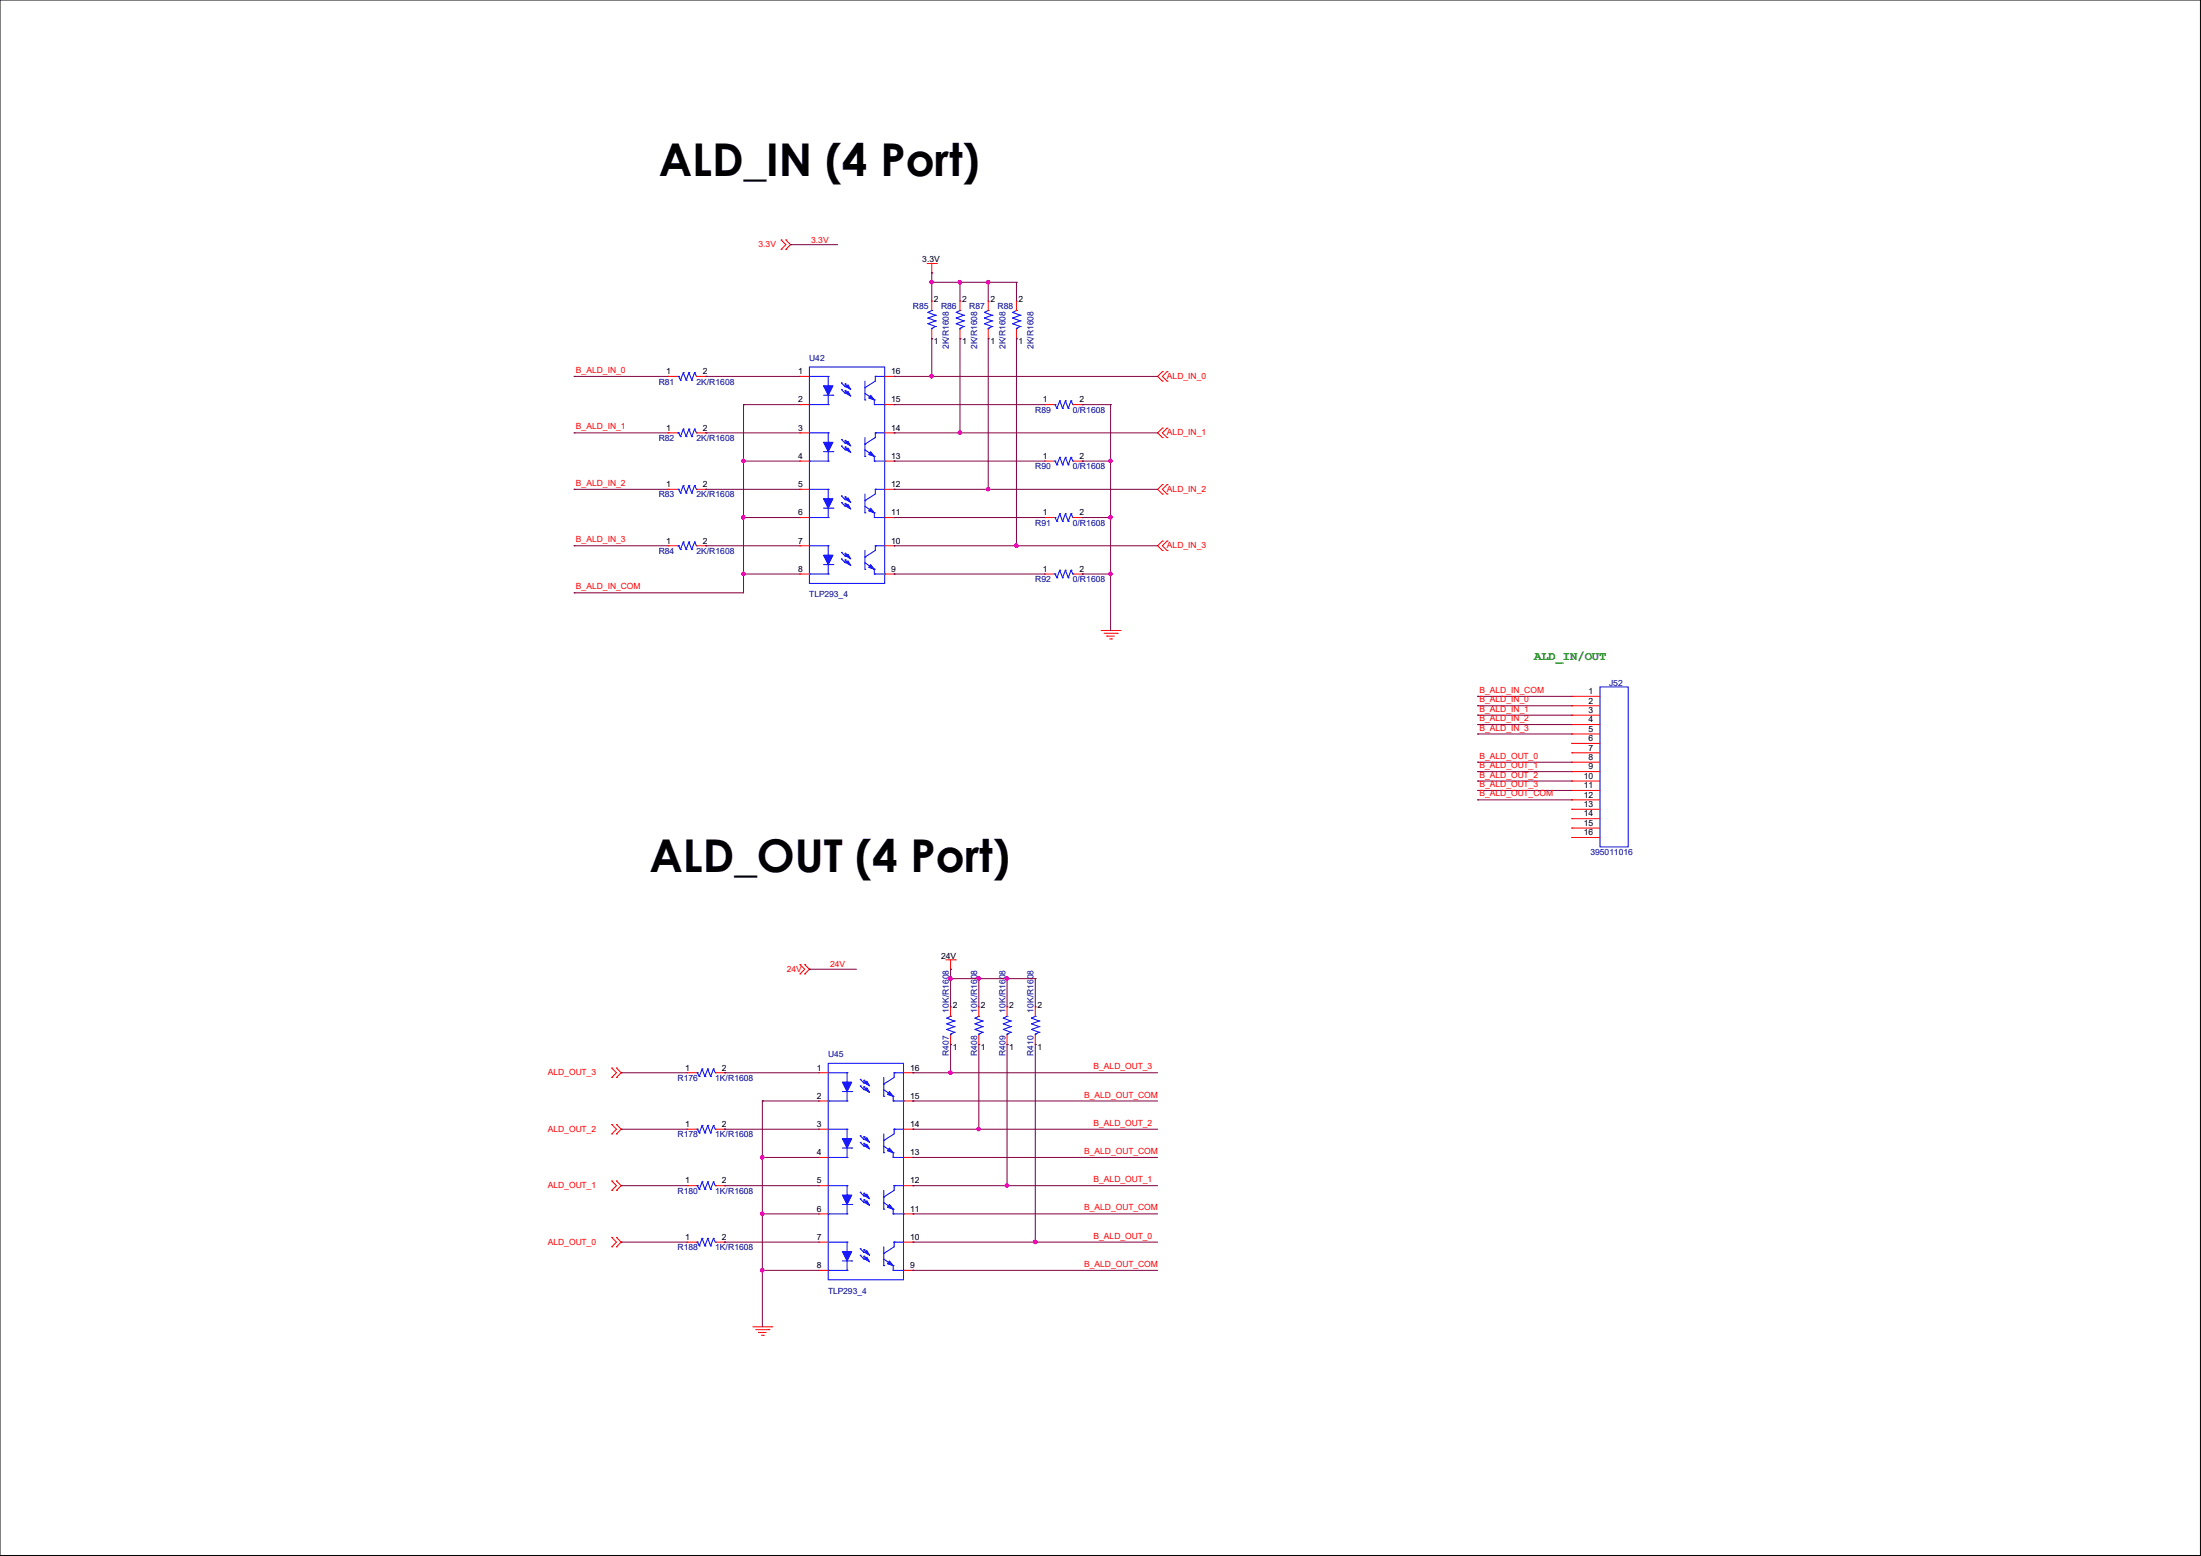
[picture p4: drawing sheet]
<svg xmlns="http://www.w3.org/2000/svg" width="297mm" height="210mm" viewBox="0 0 297 210" stroke-linecap="round" stroke-linejoin="round" font-family="sans-serif">
<path d="M0 0h296.9v209.9h-296.9z" fill="none" stroke="#000" stroke-width=".13"/>
<g fill="none" stroke="#f00" stroke-width=".13">
<path d="M105.4 32.4h.1M105.4 33.7h.1M105.4 32.4l.6 .6-.6 .7M106 33.7h.1M106 32.4h.1M106 32.4l.7 .6-.7 .7M125.1 35.6h1.3M125.7 36.8h.1M125.7 35.6v1.2M126.4 35.6h.1M90.2 50.8h.1M90.2 58.4h.1"/>
<path d="M90.2 50.8h1.2M90.2 58.4h1.2M94 50.8h1.2M94 58.4h1.2M95.2 50.8h.1M95.2 58.4h.1M107.9 54.6h.1M107.9 58.4h.1M107.9 50.8h.1M107.9 50.8h1.3M107.9 54.6h1.3M107.9 58.4h1.3"/>
<path d="M119.4 50.8h1.2M119.4 54.6h1.2M119.4 58.4h1.2M120.6 58.4h.1M120.6 54.6h.1M120.6 50.8h.1M125.7 40.6h.1M125.7 45.7h.1M125.7 40.6v1.3M125.7 44.4v1.3M129.5 40.6h.1M129.5 45.7h.1"/>
<path d="M129.5 40.6v1.3M129.5 44.4v1.3M133.3 40.6h.1M133.3 45.7h.1M133.3 40.6v1.3M133.3 44.4v1.3M137.2 40.6h.1M137.2 45.7h.1M137.2 40.6v1.3M137.2 44.4v1.3M141 54.6h.1M141 54.6h1.2"/>
<path d="M144.8 54.6h1.2M146 54.6h.1M156.8 51.4h.1M156.8 50.2h.1M156.8 59.1h.1M156.8 57.8h.1M156.8 50.2l-.6 .6 .6 .6M156.8 57.8l-.6 .6 .6 .7M157.5 50.2h.1M157.5 51.4h.1M157.5 57.8h.1M157.5 59.1h.1"/>
<path d="M157.5 50.2l-.7 .6 .7 .6M157.5 57.8l-.7 .6 .7 .7M90.2 73.7h.1M90.2 66h.1M90.2 73.7h1.2M90.2 66h1.2M94 73.7h1.2M94 66h1.2M95.2 73.7h.1M95.2 66h.1M107.9 62.2h.1M107.9 66h.1"/>
<path d="M107.9 69.8h.1M107.9 73.7h.1M107.9 77.5h.1M107.9 73.7h1.3M107.9 66h1.3M107.9 69.8h1.3M107.9 62.2h1.3M107.9 77.5h1.3M119.4 73.7h1.2M119.4 66h1.2M119.4 69.8h1.2M119.4 62.2h1.2"/>
<path d="M119.4 77.5h1.2M120.6 77.5h.1M120.6 73.7h.1M120.6 69.8h.1M120.6 66h.1M120.6 62.2h.1M141 69.8h.1M141 62.2h.1M141 77.5h.1M141 69.8h1.2M141 62.2h1.2M141 77.5h1.2"/>
<path d="M144.8 69.8h1.2M144.8 62.2h1.2M144.8 77.5h1.2M146 69.8h.1M146 62.2h.1M146 77.5h.1M156.8 66.7h.1M156.8 65.4h.1M156.8 74.3h.1M156.8 73h.1M156.8 65.4l-.6 .6 .6 .7M156.8 73l-.6 .7 .6 .6"/>
<path d="M157.5 65.4h.1M157.5 66.7h.1M157.5 73h.1M157.5 74.3h.1M157.5 65.4l-.7 .6 .7 .7M157.5 73l-.7 .7 .7 .6M148.6 85.1h2.5M149 85.5h1.7M149.4 85.9h.1M149.4 85.9h1M149.7 86.2h.3M150 86.2h.1"/>
<path d="M150.7 85.5h.1M151.1 85.1h.1M212.1 94h.1M212.1 95.2h.1M212.1 96.5h.1M212.1 97.8h.1M212.1 99.1h.1M212.1 94h3.8M212.1 95.2h3.8M212.1 96.5h3.8M212.1 97.8h3.8M212.1 99.1h3.8"/>
<path d="M212.1 100.3h.1M212.1 101.6h.1M212.1 102.9h.1M212.1 104.1h.1M212.1 105.4h.1M212.1 106.7h.1M212.1 107.9h.1M212.1 109.2h.1M212.1 110.5h.1M212.1 111.8h.1M212.1 113h.1M212.1 100.3h3.8"/>
<path d="M212.1 101.6h3.8M212.1 102.9h3.8M212.1 104.1h3.8M212.1 105.4h3.8M212.1 106.7h3.8M212.1 107.9h3.8M212.1 109.2h3.8M212.1 110.5h3.8M212.1 111.8h3.8M212.1 113h3.8M107.9 130.2h.1M107.9 131.4h.1"/>
<path d="M107.9 130.2l.7 .6-.7 .6M108.6 131.4h.1M108.6 130.2h.1M108.6 130.2l.6 .6-.6 .6M127.6 129.5h1.3M128.3 130.8h.1M128.3 135.9h.1M128.3 129.5v1.3M128.3 135.9v1.3M128.3 139.7v1.3M128.9 129.5h.1M132.1 135.9h.1"/>
<path d="M132.1 135.9v1.3M132.1 139.7v1.3M135.9 135.9h.1M135.9 135.9v1.3M135.9 139.7v1.3M139.7 135.9h.1M139.7 135.9v1.3M139.7 139.7v1.3M82.5 144.1h.1M82.5 145.4h.1M82.5 151.8h.1M82.5 153h.1"/>
<path d="M82.5 159.4h.1M82.5 144.1l.7 .7-.7 .6M82.5 151.8l.7 .6-.7 .6M82.5 159.4l.7 .6-.7 .7M83.2 145.4h.1M83.2 144.1h.1M83.2 153h.1M83.2 151.8h.1M83.2 159.4h.1M83.2 144.1l.6 .7-.6 .6M83.2 151.8l.6 .6-.6 .6M83.2 159.4l.6 .6-.6 .7"/>
<path d="M92.7 152.4h.1M92.7 144.8h.1M92.7 152.4h1.3M92.7 144.8h1.3M96.5 152.4h1.3M96.5 144.8h1.3M97.8 152.4h.1M97.8 144.8h.1M110.5 148.6h.1M110.5 152.4h.1M110.5 156.2h.1M110.5 144.8h.1"/>
<path d="M110.5 152.4h1.3M110.5 148.6h1.3M110.5 156.2h1.3M110.5 144.8h1.3M121.9 152.4h1.3M121.9 148.6h1.3M121.9 156.2h1.3M121.9 144.8h1.3M123.2 156.2h.1M123.2 152.4h.1M123.2 148.6h.1M123.2 144.8h.1"/>
<path d="M128.3 141h.1M132.1 141h.1M135.9 141h.1M139.7 141h.1M82.5 160.7h.1M82.5 167h.1M82.5 168.3h.1M82.5 167l.7 .6-.7 .7M83.2 160.7h.1M83.2 168.3h.1M83.2 167h.1M83.2 167l.6 .6-.6 .7"/>
<path d="M92.7 167.6h.1M92.7 160h.1M92.7 167.6h1.3M92.7 160h1.3M96.5 167.6h1.3M96.5 160h1.3M97.8 167.6h.1M97.8 160h.1M101.6 179.1h2.5M102 179.5h1.8M102.4 179.8h.1M102.4 179.8h1"/>
<path d="M103.8 179.5h.1M104.1 179.1h.1M110.5 160h.1M110.5 163.8h.1M110.5 167.6h.1M110.5 171.4h.1M110.5 167.6h1.3M110.5 160h1.3M110.5 163.8h1.3M110.5 171.4h1.3M121.9 167.6h1.3M121.9 160h1.3"/>
<path d="M121.9 163.8h1.3M121.9 171.4h1.3M123.2 171.4h.1M123.2 167.6h.1M123.2 163.8h.1M123.2 160h.1M102.7 180.2h.3M103 180.2h.1"/>
</g>
<g fill="none" stroke="#00f" stroke-width=".13">
<path d="M91.4 50.8h.2M91.4 58.4h.2M91.6 50.8h.1M91.6 58.4h.1M91.6 50.8l.2 .5M91.6 58.4l.2 .5M91.8 51.3h.1M91.8 58.9h.1M92.2 50.3h.1M92.2 57.9h.1M92.2 50.3l-.4 1M92.2 50.3l.4 1"/>
<path d="M92.2 57.9l-.4 1M92.2 57.9l.4 1M92.6 51.3h.1M92.6 58.9h.1M93 50.3h.1M93 57.9h.1M93 50.3l-.4 1M93 50.3l.3 1M93 57.9l-.4 1M93 57.9l.3 1M93.3 51.3h.1M93.3 58.9h.1"/>
<path d="M93.7 50.3h.1M93.7 57.9h.1M93.7 50.3l-.4 1M93.7 50.3l.3 .5M93.7 57.9l-.4 1M93.7 57.9l.3 .5M94 50.8h.1M94 58.4h.1M109.2 49.5h10.2v29.2h-10.2zM109.2 54.6h.1M109.2 50.8h2.6M109.2 54.6h2.6"/>
<path d="M109.2 58.4h2.6M111.1 53.3h1.3M111.8 58.4h.1M111.8 59.7h.1M111.8 50.8h.1M111.8 52.1h.1M111.8 54.6h.1M111.8 50.8v1.3M111.8 53.3v1.3M111.8 58.4v1.3M112.4 53.3h.1M113.5 59.3h.1"/>
<path d="M113.5 51.7h.1M113.5 52.6h.1M113.5 59.3l.5 .5M113.5 51.7l.5 .5M113.5 52.6l.5 .5M114 59.8h.1M114 59.4h.1M114 52.2h.1M114 52.7h.1M114 53.1h.1M114 51.8h.1M114 51.8v.4"/>
<path d="M114 52.7v.4M114 59.4v.4M114 59.4l.6 .5M114 52.7l.6 .5M114 51.8l.6 .5M116.7 59.9h.1M116.7 52.3h.1M116.7 54h.1M116.7 51.4v2.6M116.7 59.1v2.5M116.7 53.1l1.3 .9M118 54h.1"/>
<path d="M118 54.6h.1M118 54.6h1.4M118 54v.6M118.1 58.4h.1M118.1 50.8h.1M118.1 50.8h1.3M118.1 58.4h1.3M118.1 50.8v.6l-1.4 .9M118.1 58.4v.7l-1.4 .8M119.4 54.6h.1M125.2 43.7h.1M125.2 42.9h.1"/>
<path d="M125.2 42.2h.1M125.2 43.7l1 .4M125.2 42.9l1 .4M125.2 42.2l1 .3M125.7 41.9h.1M125.7 44.3h.1M125.7 41.9l-.5 .3M125.7 44.3v.1M126.2 44.1h.1M126.2 43.3h.1M126.2 42.5h.1M126.2 44.1l-.5 .2"/>
<path d="M126.2 43.3l-1 .4M126.2 42.5l-1 .4M129 43.7h.1M129 42.9h.1M129 42.2h.1M129 43.7l1 .4M129 42.9l1 .4M129 42.2l1 .3M129.5 41.9h.1M129.5 44.3h.1M129.5 41.9l-.5 .3M129.5 44.3v.1"/>
<path d="M130 44.1h.1M130 43.3h.1M130 42.5h.1M130 44.1l-.5 .2M130 43.3l-1 .4M130 42.5l-1 .4M132.8 43.7h.1M132.8 42.9h.1M132.8 42.2h.1M132.8 43.7l1.1 .4M132.8 42.9l1.1 .4M132.8 42.2l1.1 .3"/>
<path d="M133.3 41.9h.1M133.3 44.3h.1M133.3 41.9l-.5 .3M133.3 44.3v.1M133.9 44.1h.1M133.9 43.3h.1M133.9 42.5h.1M133.9 44.1l-.6 .2M133.9 43.3l-1.1 .4M133.9 42.5l-1.1 .4M136.7 43.7h.1M136.7 42.9h.1"/>
<path d="M136.7 42.2h.1M136.7 43.7l1 .4M136.7 42.9l1 .4M136.7 42.2l1 .3M137.2 41.9h.1M137.2 44.3h.1M137.2 41.9l-.5 .3M137.2 44.3v.1M137.7 44.1h.1M137.7 43.3h.1M137.7 42.5h.1M137.7 44.1l-.5 .2"/>
<path d="M137.7 43.3l-1 .4M137.7 42.5l-1 .4M142.2 54.6h.2M142.4 54.6h.1M142.4 54.6l.2 .5M142.6 55.1h.1M143 54.1h.1M143 54.1l-.4 1M143 54.1l.4 1M143.4 55.1h.1M143.8 54.1h.1M143.8 54.1l-.4 1"/>
<path d="M143.8 54.1l.3 1M144.1 55.1h.1M144.5 54.1h.1M144.5 54.1l-.4 1M144.5 54.1l.3 .5M144.8 54.6h.1M91.4 73.7h.2M91.4 66h.2M91.6 73.7h.1M91.6 66h.1M91.6 73.7l.2 .5M91.6 66l.2 .5"/>
<path d="M91.8 74.2h.1M91.8 66.5h.1M92.2 73.2h.1M92.2 65.5h.1M92.2 73.2l-.4 1M92.2 73.2l.4 1M92.2 65.5l-.4 1M92.2 65.5l.4 1M92.6 74.2h.1M92.6 66.5h.1M93 73.2h.1M93 65.5h.1"/>
<path d="M93 73.2l-.4 1M93 73.2l.3 1M93 65.5l-.4 1M93 65.5l.3 1M93.3 74.2h.1M93.3 66.5h.1M93.7 73.2h.1M93.7 65.5h.1M93.7 73.2l-.4 1M93.7 73.2l.3 .5M93.7 65.5l-.4 1M93.7 65.5l.3 .5"/>
<path d="M94 73.7h.1M94 66h.1M109.2 77.5h.1M109.2 69.8h.1M109.2 62.2h.1M109.2 73.7h2.6M109.2 66h2.6M109.2 69.8h2.6M109.2 62.2h2.6M109.2 77.5h2.6M111.1 76.2h1.3M111.1 68.6h1.3"/>
<path d="M111.1 61h1.3M111.8 73.7h.1M111.8 77.5h.1M111.8 74.9h.1M111.8 66h.1M111.8 67.3h.1M111.8 69.8h.1M111.8 62.2h.1M111.8 61v1.2M111.8 66v1.3M111.8 68.6v1.2M111.8 73.7v1.2"/>
<path d="M111.8 76.2v1.3M112.4 76.2h.1M112.4 68.6h.1M112.4 61h.1M113.5 75.4h.1M113.5 74.5h.1M113.5 66.9h.1M113.5 67.8h.1M113.5 60.2h.1M113.5 75.4l.5 .5M113.5 74.5l.5 .6M113.5 66.9l.5 .5"/>
<path d="M113.5 67.8l.5 .5M113.5 60.2l.5 .5M114 74.7h.1M114 75.1h.1M114 75.6h.1M114 75.9h.1M114 67.4h.1M114 67.9h.1M114 68.3h.1M114 67.1h.1M114 60.3h.1M114 60.7h.1"/>
<path d="M114 74.7l.6 .5M114 60.3v.4M114 67.1v.3M114 67.9v.4M114 74.7v.4M114 75.6v.3M114 75.6l.6 .5M114 67.9l.6 .6M114 67.1l.6 .5M114 60.3l.6 .5M116.7 75.2h.1M116.7 76.8h.1"/>
<path d="M116.7 67.6h.1M116.7 69.2h.1M116.7 61.6h.1M116.7 75.9l1.3 .9M116.7 66.7v2.5M116.7 74.3v2.5M116.7 68.3l1.3 .9M116.7 60.7l1.3 .9M118 77.5h.1M118 76.8h.1M118 69.2h.1M118 69.8h.1"/>
<path d="M118 61.6h.1M118 62.2h.1M118 69.8h1.4M118 62.2h1.4M118 77.5h1.4M118 61.6v.6M118 69.2v.6M118 76.8v.7M118.1 73.7h.1M118.1 66h.1M118.1 73.7h1.3M118.1 66h1.3"/>
<path d="M118.1 73.7v.6l-1.4 .9M118.1 66v.7l-1.4 .9M119.4 77.5h.1M119.4 69.8h.1M119.4 62.2h.1M142.2 69.8h.2M142.2 62.2h.2M142.2 77.5h.2M142.4 69.8h.1M142.4 62.2h.1M142.4 77.5h.1M142.4 69.8l.2 .6"/>
<path d="M142.4 62.2l.2 .5M142.4 77.5l.2 .5M142.6 70.4h.1M142.6 62.7h.1M142.6 78h.1M143 69.3h.1M143 61.7h.1M143 77h.1M143 69.3l-.4 1.1M143 69.3l.4 1.1M143 61.7l-.4 1M143 61.7l.4 1"/>
<path d="M143 77l-.4 1M143 77l.4 1M143.4 70.4h.1M143.4 62.7h.1M143.4 78h.1M143.8 69.3h.1M143.8 61.7h.1M143.8 77h.1M143.8 69.3l-.4 1.1M143.8 69.3l.3 1.1M143.8 61.7l-.4 1M143.8 61.7l.3 1"/>
<path d="M143.8 77l-.4 1M143.8 77l.3 1M144.1 70.4h.1M144.1 62.7h.1M144.1 78h.1M144.5 69.3h.1M144.5 61.7h.1M144.5 77h.1M144.5 69.3l-.4 1.1M144.5 69.3l.3 .5M144.5 61.7l-.4 1M144.5 61.7l.3 .5"/>
<path d="M144.5 77l-.4 1M144.5 77l.3 .5M144.8 69.8h.1M144.8 62.2h.1M144.8 77.5h.1M215.9 92.7h3.8v21.6h-3.8zM127.8 138.9h.1M127.8 138.2h.1M127.8 137.4h.1M127.8 138.9l1 .4M127.8 138.2l1 .4M127.8 137.4l1 .4"/>
<path d="M128.3 137.2h.1M128.3 139.6h.1M128.3 137.2l-.5 .2M128.3 139.6v.1M128.8 139.3h.1M128.8 138.6h.1M128.8 137.8h.1M128.8 139.3l-.5 .3M128.8 138.6l-1 .3M128.8 137.8l-1 .4M131.6 138.9h.1M131.6 138.2h.1"/>
<path d="M131.6 137.4h.1M131.6 138.9l1 .4M131.6 138.2l1 .4M131.6 137.4l1 .4M132.1 137.2h.1M132.1 139.6h.1M132.1 137.2l-.5 .2M132.1 139.6v.1M132.6 139.3h.1M132.6 138.6h.1M132.6 137.8h.1M132.6 139.3l-.5 .3"/>
<path d="M132.6 138.6l-1 .3M132.6 137.8l-1 .4M135.4 138.9h.1M135.4 138.2h.1M135.4 137.4h.1M135.4 138.9l1 .4M135.4 138.2l1 .4M135.4 137.4l1 .4M135.9 137.2h.1M135.9 139.6h.1M135.9 137.2l-.5 .2M135.9 139.6v.1"/>
<path d="M136.4 139.3h.1M136.4 138.6h.1M136.4 137.8h.1M136.4 139.3l-.5 .3M136.4 138.6l-1 .3M136.4 137.8l-1 .4M139.2 138.9h.1M139.2 138.2h.1M139.2 137.4h.1M139.2 138.9l1 .4M139.2 138.2l1 .4M139.2 137.4l1 .4"/>
<path d="M139.7 137.2h.1M139.7 139.6h.1M139.7 137.2l-.5 .2M139.7 139.6v.1M140.2 139.3h.1M140.2 138.6h.1M140.2 137.8h.1M140.2 139.3l-.5 .3M140.2 138.6l-1 .3M140.2 137.8l-1 .4M94 152.4h.1M94 144.8h.1"/>
<path d="M94.1 152.4h.1M94.1 144.8h.1M94.1 152.4l.3 .5M94.1 144.8l.3 .5M94.4 152.9h.1M94.4 145.3h.1M94.7 151.9h.1M94.7 159.5h.1M94.7 144.3h.1M94.7 151.9l-.3 1M94.7 151.9l.4 1M94.7 159.5l-.3 1"/>
<path d="M94.7 159.5l.4 1M94.7 144.3l-.3 1M94.7 144.3l.4 1M95.1 152.9h.1M95.1 145.3h.1M95.5 151.9h.1M95.5 159.5h.1M95.5 144.3h.1M95.5 151.9l-.4 1M95.5 151.9l.4 1M95.5 159.5l-.4 1M95.5 159.5l.4 1"/>
<path d="M95.5 144.3l-.4 1M95.5 144.3l.4 1M95.9 152.9h.1M95.9 145.3h.1M96.3 151.9h.1M96.3 159.5h.1M96.3 144.3h.1M96.3 151.9l-.4 1M96.3 151.9l.2 .5M96.3 159.5l-.4 1M96.3 159.5l.2 .5M96.3 144.3l-.4 1"/>
<path d="M96.3 144.3l.2 .5M96.5 152.4h.1M96.5 144.8h.1M111.8 143.5h10.1v29.2h-10.1zM111.8 156.2h.1M111.8 148.6h.1M111.8 152.4h2.5M111.8 156.2h2.5M111.8 144.8h2.5M111.8 148.6h2.5M113.7 154.9h1.2M113.7 147.3h1.2"/>
<path d="M114.3 152.4h.1M114.3 153.7h.1M114.3 156.2h.1M114.3 144.8h.1M114.3 146h.1M114.3 148.6h.1M114.3 144.8v1.2M114.3 147.3v1.3M114.3 152.4v1.3M114.3 154.9v1.3M114.9 154.9h.1M114.9 147.3h.1"/>
<path d="M116.1 153.3h.1M116.1 154.2h.1M116.1 145.7h.1M116.1 146.6h.1M116.1 153.3l.5 .5M116.1 154.2l.5 .5M116.1 145.7l.5 .5M116.1 146.6l.5 .5M116.6 153.8h.1M116.6 154.3h.1M116.6 154.7h.1M116.6 153.4h.1"/>
<path d="M116.6 146.2h.1M116.6 146.7h.1M116.6 147.1h.1M116.6 145.8h.1M116.6 145.8v.4M116.6 146.7v.4M116.6 153.4v.4M116.6 154.3v.4M116.6 154.3l.5 .5M116.6 153.4l.5 .5M116.6 146.7l.5 .5M116.6 145.8l.5 .5"/>
<path d="M119.3 153.9h.1M119.3 155.6h.1M119.3 146.3h.1M119.3 148h.1M119.3 145.4v2.6M119.3 153v2.6M119.3 154.7l1.2 .9M119.3 147.1l1.2 .9M120.5 155.6h.1M120.5 156.2h.1M120.5 148h.1M120.5 148.6h.1"/>
<path d="M120.5 148v.6M120.5 155.6v.6M120.5 156.2h1.4M120.5 148.6h1.4M120.6 152.4h.1M120.6 144.8h.1M120.6 152.4h1.3M120.6 144.8v.6l-1.3 .9M120.6 152.4v.6l-1.3 .9M120.6 144.8h1.3M121.9 156.2h.1M121.9 148.6h.1"/>
<path d="M94 167.6h.1M94 160h.1M94.1 167.6h.1M94.1 160h.1M94.1 167.6l.3 .5M94.1 160l.3 .5M94.4 168.1h.1M94.4 160.5h.1M94.7 167.1h.1M94.7 167.1l-.3 1M94.7 167.1l.4 1M95.1 168.1h.1"/>
<path d="M95.1 160.5h.1M95.5 167.1h.1M95.5 167.1l-.4 1M95.5 167.1l.4 1M95.9 168.1h.1M95.9 160.5h.1M96.3 167.1h.1M96.3 167.1l-.4 1M96.3 167.1l.2 .5M96.5 167.6h.1M96.5 160h.1M111.8 171.4h.1"/>
<path d="M111.8 163.8h.1M111.8 167.6h2.5M111.8 171.4h2.5M111.8 160h2.5M111.8 163.8h2.5M113.7 170.2h1.2M113.7 162.6h1.2M114.3 167.6h.1M114.3 171.4h.1M114.3 168.9h.1M114.3 160h.1M114.3 161.3h.1"/>
<path d="M114.3 163.8h.1M114.3 160v1.3M114.3 162.6v1.2M114.3 167.6v1.3M114.3 170.2v1.2M114.9 170.2h.1M114.9 162.6h.1M116.1 169.4h.1M116.1 168.5h.1M116.1 160.9h.1M116.1 161.8h.1M116.1 169.4l.5 .5"/>
<path d="M116.1 168.5l.5 .5M116.1 160.9l.5 .5M116.1 161.8l.5 .5M116.6 168.7h.1M116.6 169h.1M116.6 169.5h.1M116.6 169.9h.1M116.6 161.4h.1M116.6 161.9h.1M116.6 162.3h.1M116.6 161h.1M116.6 168.7l.5 .5"/>
<path d="M116.6 161v.4M116.6 161.9v.4M116.6 168.7v.3M116.6 169.5v.4M116.6 169.5l.5 .6M116.6 161.9l.5 .5M116.6 161l.5 .5M119.3 169.2h.1M119.3 170.8h.1M119.3 161.5h.1M119.3 163.2h.1M119.3 169.9l1.2 .9"/>
<path d="M119.3 160.7v2.5M119.3 168.3v2.5M119.3 162.3l1.2 .9M120.5 171.4h.1M120.5 170.8h.1M120.5 163.2h.1M120.5 163.8h.1M120.5 171.4h1.4M120.5 163.2v.6M120.5 170.8v.6M120.5 163.8h1.4M120.6 167.6h.1"/>
<path d="M120.6 160h.1M120.6 167.6h1.3M120.6 167.6v.7l-1.3 .9M120.6 160v.7l-1.3 .8M120.6 160h1.3M121.9 171.4h.1M121.9 163.8h.1"/>
</g>
<g fill="#00f" stroke="#00f" stroke-width=".13">
<path d="M120 170.2l.5 .6-.7-.2z"/>
<path d="M113.7 168.9h1.2l-.6 1.3z"/>
<path d="M116.7 169l.3-.2 .3 .6z"/>
<path d="M116.7 169.9l.3-.2 .3 .6z"/>
<path d="M116.7 162.3l.3-.2 .3 .6z"/>
<path d="M113.7 161.3h1.2l-.6 1.3z"/>
<path d="M116.7 161.4l.3-.2 .3 .6z"/>
<path d="M120 162.6l.5 .6-.7-.3z"/>
<path d="M116.7 154.7l.3-.3 .3 .7z"/>
<path d="M113.7 153.7h1.2l-.6 1.2z"/>
<path d="M116.7 153.8l.3-.3 .3 .7z"/>
<path d="M120 154.9l.5 .7-.7-.3z"/>
<path d="M116.7 147.1l.3-.3 .3 .6z"/>
<path d="M113.7 146h1.2l-.6 1.3z"/>
<path d="M116.7 146.2l.3-.3 .3 .7z"/>
<path d="M120 147.3l.5 .7-.7-.3z"/>
<path d="M117.5 76.2l.5 .6-.8-.2z"/>
<path d="M111.1 74.9h1.3l-.6 1.3z"/>
<path d="M114.2 75.1l.2-.3 .4 .6z"/>
<path d="M114.4 75.7l.4 .6-.6-.4z"/>
<path d="M114.4 68.1l.4 .6-.6-.4z"/>
<path d="M111.1 67.3h1.3l-.6 1.3z"/>
<path d="M114.2 67.4l.2-.2 .4 .6z"/>
<path d="M117.5 68.6l.5 .6-.8-.2z"/>
<path d="M114.2 60.7l.2-.2 .4 .6z"/>
<path d="M111.1 59.7h1.3l-.6 1.3z"/>
<path d="M114.2 59.8l.2-.2 .4 .6z"/>
<path d="M117.5 61l.5 .6-.8-.3z"/>
<path d="M114.2 53.1l.2-.3 .4 .7z"/>
<path d="M111.1 52.1h1.3l-.6 1.2z"/>
<path d="M114.2 52.2l.2-.3 .4 .7z"/>
<path d="M117.5 53.3l.5 .7-.8-.3z"/>
</g>
<g fill="none" stroke="#800040" stroke-width=".13">
<path d="M106.7 33h.1M106.7 33h6.3M125.7 36.8h.1M125.7 38.1h.1M125.7 36.8v3.8M125.7 38.1h11.5M129.5 38.1h.1M129.5 38.1v2.5M133.3 38.1h.1M133.3 38.1v2.5M137.2 38.1h.1M137.2 38.1v2.5"/>
<path d="M77.5 50.8h.1M77.5 58.4h.1M77.5 50.8h12.7M77.5 58.4h12.7M95.2 50.8h.1M95.2 58.4h.1M95.2 50.8h12.7M95.2 58.4h12.7M100.3 54.6h.1M100.3 54.6h7.6M100.3 54.6v25.4h-22.8M120.6 54.6h.1"/>
<path d="M120.6 50.8h.1M120.6 58.4h.1M120.6 50.8h35.6M120.6 58.4h35.6M120.6 54.6h20.4M125.7 45.7h.1M125.7 50.8h.1M125.7 45.7v5.1M129.5 45.7h.1M129.5 58.4h.1M129.5 45.7v12.7M133.3 45.7h.1"/>
<path d="M133.3 45.7v20.3M137.2 45.7h.1M137.2 45.7v28M146 54.6h.1M146 54.6h3.9M149.9 54.6h.1M149.9 54.6v30.5M77.5 66h.1M77.5 73.7h.1M77.5 66h12.7M77.5 73.7h12.7M95.2 66h.1"/>
<path d="M95.2 73.7h.1M95.2 66h12.7M95.2 73.7h12.7M100.3 62.2h.1M100.3 69.8h.1M100.3 77.5h.1M100.3 62.2h7.6M100.3 69.8h7.6M100.3 77.5h7.6M120.6 62.2h.1M120.6 69.8h.1M120.6 77.5h.1"/>
<path d="M120.6 66h.1M120.6 73.7h.1M120.6 66h35.6M120.6 73.7h35.6M120.6 62.2h20.4M120.6 69.8h20.4M120.6 77.5h20.4M133.3 66h.1M137.2 73.7h.1M146 62.2h.1M146 69.8h.1M146 77.5h.1"/>
<path d="M146 62.2h3.9M146 69.8h3.9M146 77.5h3.9M149.9 62.2h.1M149.9 69.8h.1M149.9 77.5h.1M77.5 80h.1M199.4 94h.1M199.4 95.2h.1M199.4 96.5h.1M199.4 97.8h.1M199.4 99.1h.1"/>
<path d="M199.4 94h12.7M199.4 95.2h12.7M199.4 96.5h12.7M199.4 97.8h12.7M199.4 99.1h12.7M199.4 102.9h.1M199.4 104.1h.1M199.4 105.4h.1M199.4 106.7h.1M199.4 107.9h.1M199.4 102.9h12.7M199.4 104.1h12.7"/>
<path d="M199.4 105.4h12.7M199.4 106.7h12.7M199.4 107.9h12.7M109.2 130.8h.1M109.2 130.8h6.4M128.3 130.8h.1M128.3 132.1h.1M128.3 130.8v5.1M128.3 132.1h11.4M132.1 132.1h.1M132.1 132.1v3.8M135.9 132.1h.1"/>
<path d="M135.9 132.1v3.8M139.7 132.1h.1M139.7 132.1v3.8M83.8 144.8h.1M83.8 152.4h.1M83.8 144.8h8.9M83.8 152.4h8.9M97.8 144.8h.1M97.8 152.4h.1M97.8 144.8h12.7M97.8 152.4h12.7M102.9 148.6h.1"/>
<path d="M102.9 156.2h.1M102.9 148.6h7.6M102.9 148.6v30.5M102.9 156.2h7.6M123.2 148.6h.1M123.2 156.2h.1M123.2 152.4h.1M123.2 144.8h.1M123.2 144.8h33M123.2 148.6h33M123.2 152.4h33M123.2 156.2h33"/>
<path d="M128.3 141h.1M128.3 144.8h.1M128.3 141v3.8M132.1 141h.1M132.1 152.4h.1M132.1 141v11.4M135.9 141h.1M135.9 141v19M139.7 141h.1M139.7 141v26.6M83.8 160h.1M83.8 167.6h.1"/>
<path d="M83.8 160h8.9M83.8 167.6h8.9M97.8 160h.1M97.8 167.6h.1M97.8 160h12.7M97.8 167.6h12.7M102.9 163.8h.1M102.9 171.4h.1M102.9 163.8h7.6M102.9 171.4h7.6M123.2 163.8h.1M123.2 171.4h.1"/>
<path d="M123.2 167.6h.1M123.2 160h.1M123.2 160h33M123.2 163.8h33M123.2 171.4h33M123.2 167.6h33M135.9 160h.1M139.7 167.6h.1"/>
</g>
<g fill="#f0f" stroke="#f0f" stroke-width=".13">
<circle cx="100.3" cy="69.8" r=".23"/>
<circle cx="100.3" cy="62.2" r=".23"/>
<circle cx="100.3" cy="77.4" r=".23"/>
<circle cx="129.5" cy="38.1" r=".23"/>
<circle cx="125.7" cy="38.1" r=".23"/>
<circle cx="133.3" cy="38.1" r=".23"/>
<circle cx="149.8" cy="62.2" r=".23"/>
<circle cx="149.8" cy="69.8" r=".23"/>
<circle cx="149.8" cy="77.4" r=".23"/>
<circle cx="125.7" cy="50.8" r=".23"/>
<circle cx="129.5" cy="58.4" r=".23"/>
<circle cx="133.3" cy="66" r=".23"/>
<circle cx="137.1" cy="73.6" r=".23"/>
<circle cx="102.8" cy="163.8" r=".23"/>
<circle cx="102.8" cy="156.2" r=".23"/>
<circle cx="102.8" cy="171.4" r=".23"/>
<circle cx="128.2" cy="132.1" r=".23"/>
<circle cx="128.2" cy="144.8" r=".23"/>
<circle cx="132.1" cy="152.4" r=".23"/>
<circle cx="135.9" cy="160" r=".23"/>
<circle cx="139.7" cy="167.6" r=".23"/>
<circle cx="132.1" cy="132.1" r=".23"/>
<circle cx="135.9" cy="132.1" r=".23"/>
</g>
<g font-size="6.1">
<text x="88.9" y="23.7">ALD_IN (4 Port)</text>
<text x="87.6" y="117.7">ALD_OUT (4 Port)</text>
</g>
<text font-size="1.7" fill="#008000" x="207" y="89.1">ALD_IN/OUT</text>
<g font-size="1.2" fill="#000080">
<text x="128" y="47.1" transform="rotate(-90 128 47.1)">2K/R1608</text>
<text x="131.9" y="47.1" transform="rotate(-90 131.9 47.1)">2K/R1608</text>
<text x="135.7" y="47.1" transform="rotate(-90 135.7 47.1)">2K/R1608</text>
<text x="139.5" y="47.1" transform="rotate(-90 139.5 47.1)">2K/R1608</text>
<text x="128" y="136.7" transform="rotate(-90 128 136.7)">10K/R1608</text>
<text x="131.9" y="136.7" transform="rotate(-90 131.9 136.7)">10K/R1608</text>
<text x="135.7" y="136.7" transform="rotate(-90 135.7 136.7)">10K/R1608</text>
<text x="139.5" y="136.7" transform="rotate(-90 139.5 136.7)">10K/R1608</text>
<text x="128" y="142.5" transform="rotate(-90 128 142.5)">R407</text>
<text x="131.9" y="142.5" transform="rotate(-90 131.9 142.5)">R408</text>
<text x="135.7" y="142.5" transform="rotate(-90 135.7 142.5)">R409</text>
<text x="139.5" y="142.5" transform="rotate(-90 139.5 142.5)">R410</text>
</g>
<g font-size="1.1" fill="#f00">
<text x="102.4" y="33.4">3.3V</text>
<text x="109.5" y="32.8">3.3V</text>
<text x="77.7" y="50.3">B_ALD_IN_0</text>
<text x="157.5" y="51.1">ALD_IN_0</text>
<text x="77.7" y="58">B_ALD_IN_1</text>
<text x="157.5" y="58.8">ALD_IN_1</text>
<text x="77.7" y="65.6">B_ALD_IN_2</text>
<text x="157.5" y="66.4">ALD_IN_2</text>
<text x="77.7" y="73.2">B_ALD_IN_3</text>
<text x="157.5" y="74">ALD_IN_3</text>
<text x="77.7" y="79.5">B_ALD_IN_COM</text>
<text x="199.6" y="93.5">B_ALD_IN_COM</text>
<text x="199.6" y="94.8">B_ALD_IN_0</text>
<text x="199.6" y="96.1">B_ALD_IN_1</text>
<text x="199.6" y="97.3">B_ALD_IN_2</text>
<text x="199.6" y="98.6">B_ALD_IN_3</text>
<text x="199.6" y="102.4">B_ALD_OUT_0</text>
<text x="199.6" y="103.7">B_ALD_OUT_1</text>
<text x="199.6" y="104.9">B_ALD_OUT_2</text>
<text x="199.6" y="106.2">B_ALD_OUT_3</text>
<text x="199.6" y="107.5">B_ALD_OUT_COM</text>
<text x="106.2" y="131.1">24V</text>
<text x="112" y="130.6">24V</text>
<text x="73.9" y="145.1">ALD_OUT_3</text>
<text x="146.3" y="148.1">B_ALD_OUT_COM</text>
<text x="147.6" y="144.3">B_ALD_OUT_3</text>
<text x="73.9" y="152.7">ALD_OUT_2</text>
<text x="146.3" y="155.7">B_ALD_OUT_COM</text>
<text x="147.6" y="151.9">B_ALD_OUT_2</text>
<text x="73.9" y="160.4">ALD_OUT_1</text>
<text x="147.6" y="159.6">B_ALD_OUT_1</text>
<text x="73.9" y="168">ALD_OUT_0</text>
<text x="146.3" y="163.4">B_ALD_OUT_COM</text>
<text x="147.6" y="167.2">B_ALD_OUT_0</text>
<text x="146.3" y="171">B_ALD_OUT_COM</text>
</g>
<g font-size="1.1">
<text x="124.4" y="35.4">3.3V</text>
<text x="126" y="40.8">2</text>
<text x="129.8" y="40.8">2</text>
<text x="133.6" y="40.8">2</text>
<text x="137.4" y="40.8">2</text>
<text x="126" y="46.4">1</text>
<text x="129.8" y="46.4">1</text>
<text x="133.6" y="46.4">1</text>
<text x="137.4" y="46.4">1</text>
<text x="89.9" y="50.5">1</text>
<text x="94.9" y="50.5">2</text>
<text x="107.7" y="50.5">1</text>
<text x="120.3" y="50.5">16</text>
<text x="89.9" y="58.1">1</text>
<text x="94.9" y="58.1">2</text>
<text x="107.7" y="54.3">2</text>
<text x="107.7" y="58.1">3</text>
<text x="120.3" y="58.1">14</text>
<text x="120.3" y="54.3">15</text>
<text x="140.7" y="54.3">1</text>
<text x="145.7" y="54.3">2</text>
<text x="89.9" y="65.7">1</text>
<text x="94.9" y="65.7">2</text>
<text x="107.7" y="61.9">4</text>
<text x="107.7" y="65.7">5</text>
<text x="120.3" y="65.7">12</text>
<text x="120.3" y="61.9">13</text>
<text x="140.7" y="61.9">1</text>
<text x="145.7" y="61.9">2</text>
<text x="107.7" y="69.6">6</text>
<text x="120.3" y="69.6">11</text>
<text x="140.7" y="69.6">1</text>
<text x="145.7" y="69.6">2</text>
<text x="89.9" y="73.4">1</text>
<text x="94.9" y="73.4">2</text>
<text x="107.7" y="73.4">7</text>
<text x="107.7" y="77.2">8</text>
<text x="120.3" y="77.2">9</text>
<text x="120.3" y="73.4">10</text>
<text x="140.7" y="77.2">1</text>
<text x="145.7" y="77.2">2</text>
<text x="214.4" y="93.7">1</text>
<text x="214.4" y="95">2</text>
<text x="214.4" y="96.2">3</text>
<text x="214.4" y="97.5">4</text>
<text x="214.4" y="98.8">5</text>
<text x="214.4" y="100">6</text>
<text x="214.4" y="101.3">7</text>
<text x="213.7" y="105.1">10</text>
<text x="213.7" y="106.4">11</text>
<text x="213.7" y="107.7">12</text>
<text x="214.4" y="102.6">8</text>
<text x="214.4" y="103.8">9</text>
<text x="213.7" y="108.9">13</text>
<text x="213.7" y="110.2">14</text>
<text x="213.7" y="111.5">15</text>
<text x="213.7" y="112.7">16</text>
<text x="127" y="129.4">24V</text>
<text x="128.6" y="136">2</text>
<text x="132.4" y="136">2</text>
<text x="136.2" y="136">2</text>
<text x="140" y="136">2</text>
<text x="128.6" y="141.7">1</text>
<text x="132.4" y="141.7">1</text>
<text x="136.2" y="141.7">1</text>
<text x="140" y="141.7">1</text>
<text x="92.4" y="144.5">1</text>
<text x="97.4" y="144.5">2</text>
<text x="110.2" y="148.3">2</text>
<text x="110.2" y="144.5">1</text>
<text x="122.8" y="148.3">15</text>
<text x="122.8" y="144.5">16</text>
<text x="92.4" y="152.1">1</text>
<text x="97.4" y="152.1">2</text>
<text x="110.2" y="152.1">3</text>
<text x="110.2" y="155.9">4</text>
<text x="122.8" y="155.9">13</text>
<text x="122.8" y="152.1">14</text>
<text x="92.4" y="159.7">1</text>
<text x="97.4" y="159.7">2</text>
<text x="110.2" y="159.7">5</text>
<text x="122.8" y="159.7">12</text>
<text x="92.4" y="167.3">1</text>
<text x="97.4" y="167.3">2</text>
<text x="110.2" y="163.5">6</text>
<text x="110.2" y="167.3">7</text>
<text x="122.8" y="167.3">10</text>
<text x="122.8" y="163.5">11</text>
<text x="110.2" y="171.2">8</text>
<text x="122.8" y="171.2">9</text>
</g>
<g font-size="1.1" fill="#000080">
<text x="123.2" y="41.7">R85</text>
<text x="127" y="41.7">R86</text>
<text x="130.8" y="41.7">R87</text>
<text x="134.6" y="41.7">R88</text>
<text x="88.9" y="51.9">R81</text>
<text x="94" y="51.9">2K/R1608</text>
<text x="109.2" y="48.7">U42</text>
<text x="88.9" y="59.5">R82</text>
<text x="94" y="59.5">2K/R1608</text>
<text x="139.7" y="55.7">R89</text>
<text x="144.8" y="55.7">0/R1608</text>
<text x="139.7" y="63.3">R90</text>
<text x="144.8" y="63.3">0/R1608</text>
<text x="88.9" y="67.1">R83</text>
<text x="94" y="67.1">2K/R1608</text>
<text x="139.7" y="71">R91</text>
<text x="144.8" y="71">0/R1608</text>
<text x="88.9" y="74.8">R84</text>
<text x="94" y="74.8">2K/R1608</text>
<text x="109.2" y="80.6">TLP293_4</text>
<text x="139.7" y="78.6">R92</text>
<text x="144.8" y="78.6">0/R1608</text>
<text x="217.1" y="92.5">J52</text>
<text x="214.6" y="115.4">395011016</text>
<text x="111.7" y="142.7">U45</text>
<text x="91.4" y="145.9">R176</text>
<text x="96.5" y="145.9">1K/R1608</text>
<text x="91.4" y="153.5">R178</text>
<text x="96.5" y="153.5">1K/R1608</text>
<text x="91.4" y="161.1">R180</text>
<text x="96.5" y="161.1">1K/R1608</text>
<text x="91.4" y="168.7">R188</text>
<text x="96.5" y="168.7">1K/R1608</text>
<text x="111.7" y="174.6">TLP293_4</text>
</g>
</svg>
